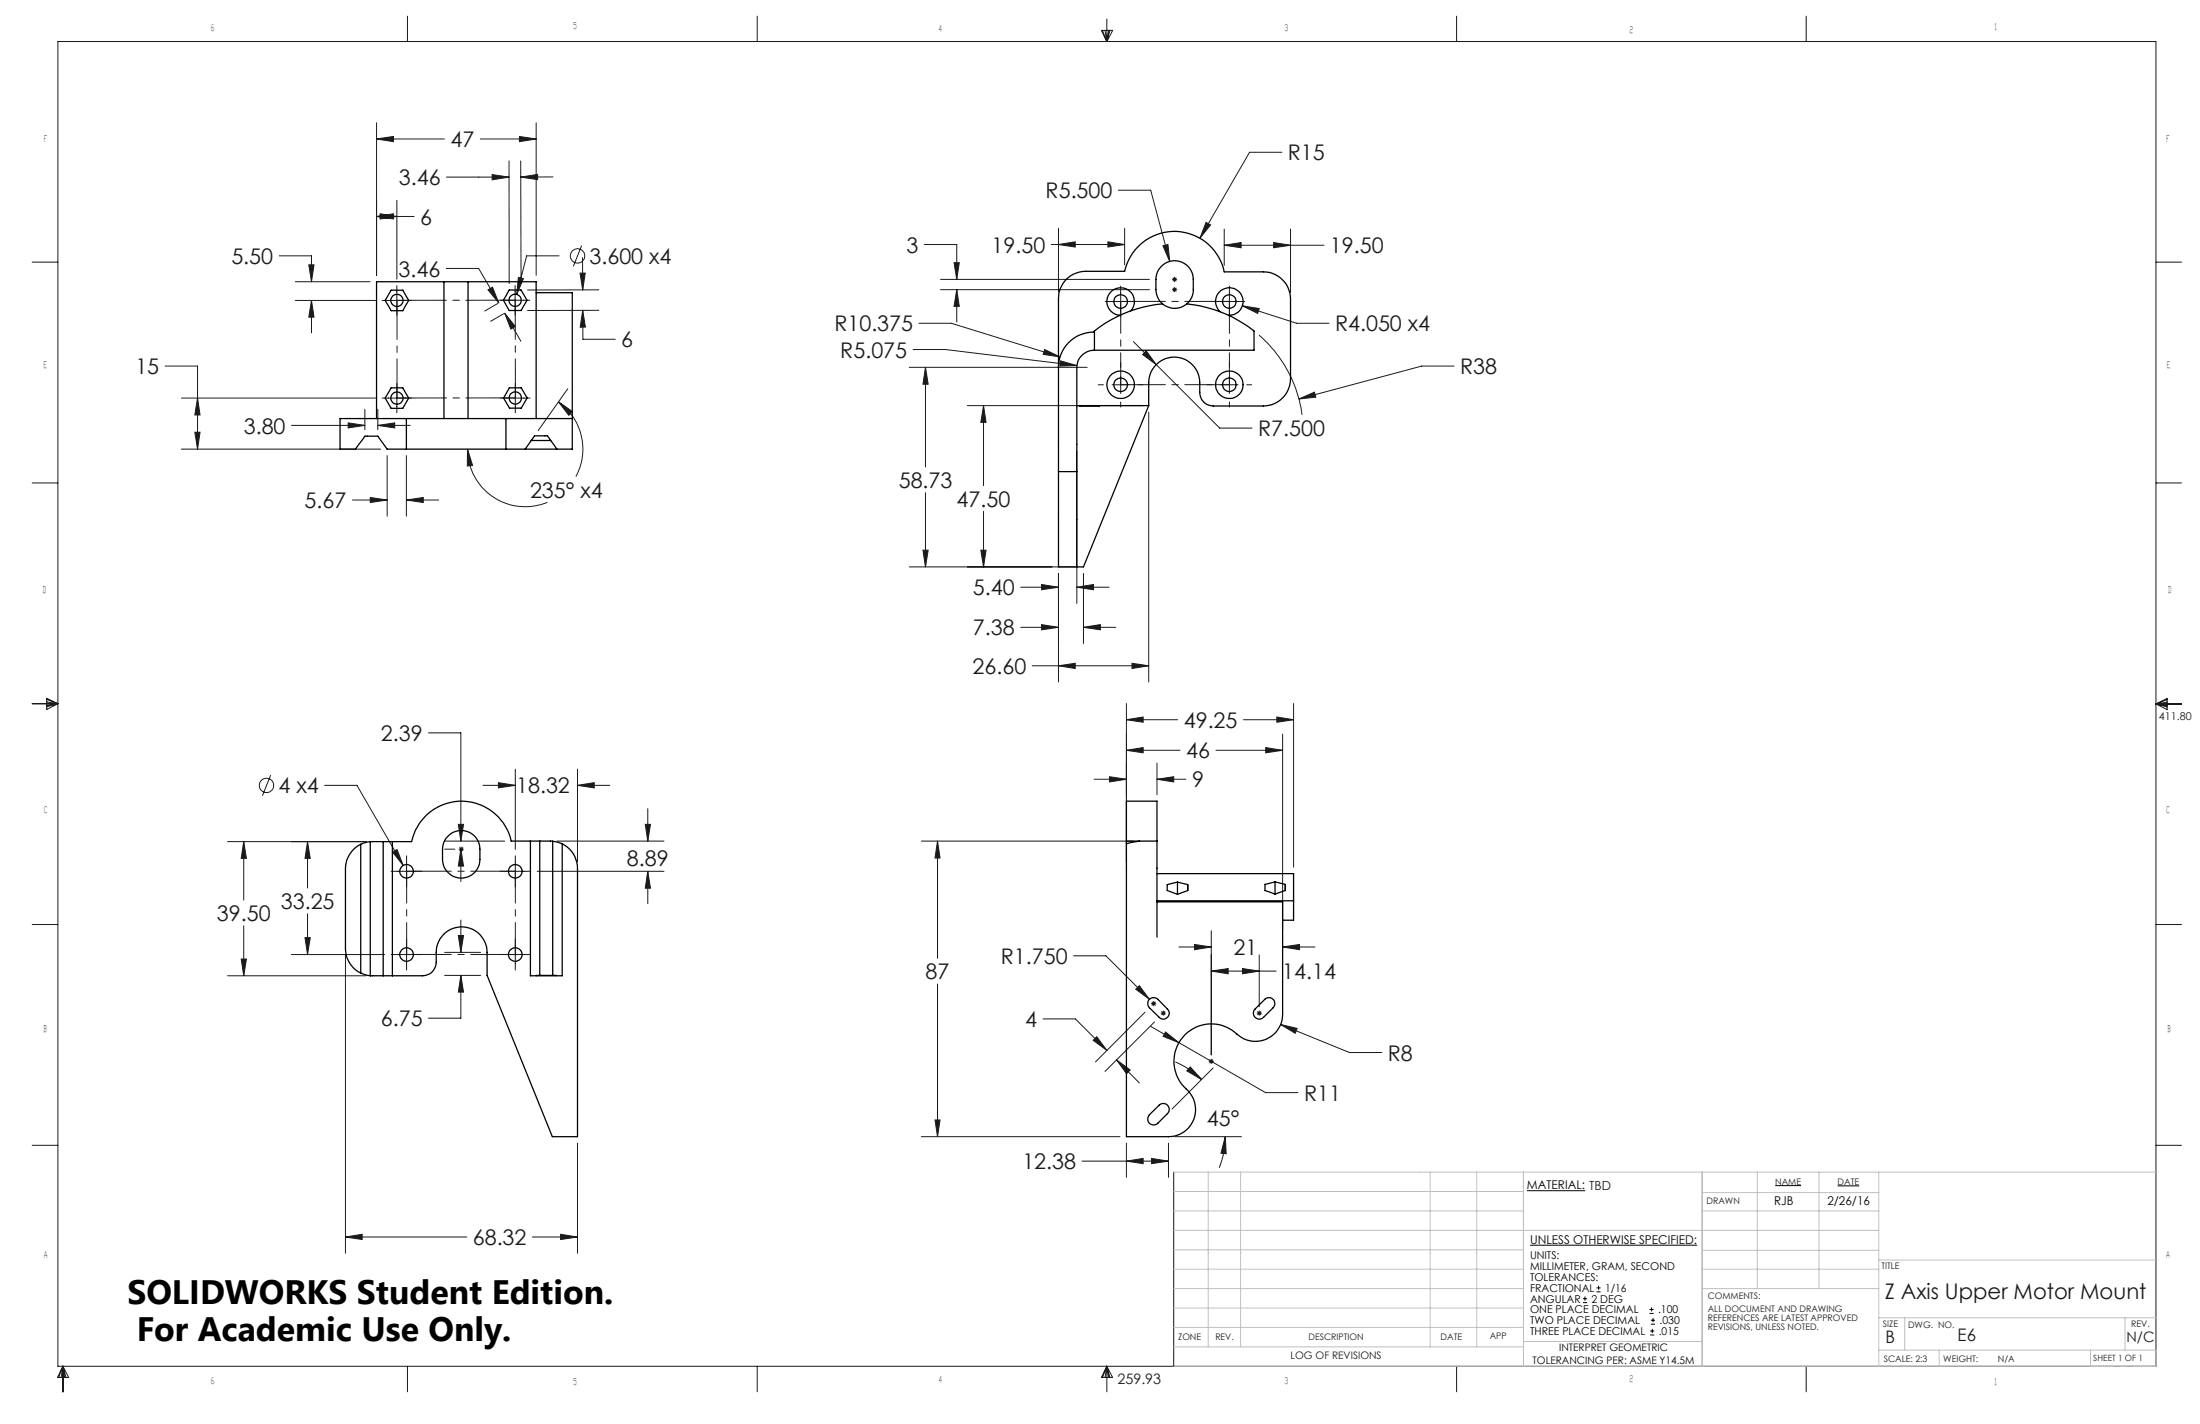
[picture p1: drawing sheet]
<svg xmlns="http://www.w3.org/2000/svg" width="432mm" height="279mm" viewBox="0 0 432 279" stroke-linecap="round" stroke-linejoin="round" font-family="sans-serif">
<g fill="none" stroke="#191924" stroke-width=".2">
<path d="M11.4 8.1h411.8v260h-411.8zM80 3.2v4.9M148.6 3.2v4.9M216.4 6l.8 2.1M216.9 6l.3 2.1M217.2 3.7v4.4M217.6 6l-.4 2.1M217.8 6l-.6 2.1M218.4 6l-1.2 2.1M218.4 6h-2.2l1 2.1M285.9 3.2v4.9M354.5 3.2v4.9"/>
<path d="M73.9 27.3l3.3-.5v1zM73.9 24.1v29.9M73.9 27.3h13.3M77.9 39.3v15.5M87.6 34.7h12.3M94.3 27.3h10.9M96.6 34.3l3.3 .4-3.3 .6zM99.9 31.6v24M102 26.8l3.2 .5-3.2 .5zM102.2 34.7l3.3-.5v1zM102.2 31.6l.1 24M105.2 24.1v29.9"/>
<path d="M108.5 34.7h-6.3M219.5 37.3h6.3l3.8 14M251.6 29.9h-6.3l-9.8 16.8M6.3 51.4h5.1M54.8 50.2h6.3v5.1M58 58.9h15.7M58 55.3h14.6M60.6 52h1l-.5 3.3zM61.1 58.9l.5 3.3h-1zM61.1 58.9v6.4M73.9 42.5l3.3-.6v1.1zM73.9 42.5h7.4"/>
<path d="M74.6 41.9l3.3 .6-3.3 .5zM75 58.9h5.8M77.9 56.1v5.7M87.6 52.7h6.3l4 6.7M95.8 56.9l.9-.6 1.2 3.1zM97.7 59.5l-2.6 1.5M98.2 58.9h5.8M101.1 56v5.8M101.7 54.4l1 .3-1.3 3zM109.7 50.2h-6.3l-2 7.5M113.8 53.6h1.1l-.5 3.3zM114.2 48.2l-1.7 4"/>
<path d="M114.3 50.6l.1 6.3M117.5 56.9h-14M181.4 48h6.4v6.8M184.6 54.8h41M184.6 56.8h41M187.3 51.5h1l-.5 3.3zM187.8 56.8l.5 3.3h-1zM187.8 56.8v6.4M206.3 48h14.4M207.8 48l3.2-.6v1.1zM207.8 44.8v12.5M216.9 59.2h6.1"/>
<path d="M217.5 47.4l3.2 .6-3.2 .5zM220 56.1v6.1M220.7 44.8v7.2M228.2 48.2l1-.2 .4 3.3zM230 54.8h1M230 56.8h1M230.2 54.5l.7 .7M230.2 56.5l.7 .7M230.5 54.3v1M230.5 56.3v1M230.9 54.5l-.7 .7M230.9 56.5l-.7 .7"/>
<path d="M236.7 43.6l.9 .5-2.1 2.6zM238.3 59.2h6M240.3 48.1l3.3-.5v1zM240.3 44.9v7.2M240.3 48.1h19.6M241.3 56.1v6.1M250 47.6l3.3 .5-3.3 .5zM253.3 44.9v12.5M423.2 51.4h5M32.4 71.8h6.4v16.3M35.6 78.1h38.1M38.8 78.1l.5 3.3h-1.1z"/>
<path d="M75 78.1h5.8M77.9 75.2v5.8M98.2 78.1h5.8M98.8 61.6l-2.5 1.4M99.1 61.5l2 2.6-.8 .5zM99.1 61.5l3.1 5.5M101.1 75.2v5.8M109.6 78.8l2.8 2-.7 .7zM109.6 78.8a11.4 11.4 0 0 1 3.4 14.7M111.4 76.3l-5.8 8.2M114.4 60.9l.5 3.3h-1zM114.4 60.9v5.7h6.4"/>
<path d="M117.5 60.9h-14M178.5 72.1h34.9M179.2 68.6h6.4l25.7 3.1M180.4 63.4h6.3l21.3 6.6M181.6 72.1l.6 3.3h-1zM181.6 72.1v19.5M189.9 79.6h34.3M193 79.6l.5 3.3h-1zM193 79.6v15.7M205 68.6l3 1.4-3.2-.5zM208.1 70.8l3.2 .9-3.3 .1zM215.5 75.5h1.1"/>
<path d="M218.3 75.5h3.4M220 71.1v1M220 73.8v3.4M220 78.9v1M222.5 67l4.4 4.5M223.3 75.5h1M225 68.8l1.9 2.7-2.6-1.9zM226.9 71.5l12.5 12.5h6.3M236.9 75.5h1M239.6 75.5h3.4M241.3 71.1v1M241.3 73.8v3.4"/>
<path d="M241.3 78.9v1M243.8 60l3.4 .5-.4 1zM243.8 60l10.7 3.4h6.3M244.7 75.5h1M247.1 65.8a25.2 25.2 0 0 1 8.5 15.6M255 78.3l3-1.4 .3 1zM285.4 71.8h-6.4l-24 6.5M6.3 94.8h5.1M35.6 88.1h39.1M38.2 84.8h1.1l-.5 3.3zM57.2 83.5h14.4M68.3 83l3.3 .5-3.3 .5z"/>
<path d="M69.2 98.1h6.8M71.6 80.3v4M72.7 97.6l3.3 .5-3.3 .5zM74.2 83.5l3.3-.5v1zM74.2 80.3v4M74.2 83.5h6.3M76 89.4v11.9M79.8 98.1l3.3-.5v1zM79.8 89.4v11.9M79.8 98.1h6.3M91.8 88.1l.9 3.2-1 .1zM91.8 88.1a11.3 11.3 0 0 0 15.6 10.5"/>
<path d="M181.6 96.7v14.5M211.3 88.5v29.9M225.5 80.9v52.9M423.2 94.8h5M178.5 111.2h32.9M181.2 108h1l-.6 3.2zM192.5 108h1l-.5 3.2zM193 100.3v10.9M200.3 115.2h7.5M204.4 114.7l3.4 .5-3.4 .5zM207.8 112.5v21.3M211.3 115.2l3.3-.5v1z"/>
<path d="M211.3 115.2h6.4M212.7 112.5v13.8M6.3 138.1h5.1M9.2 137l2.2 1.1-2.2 1.1zM9.2 137.2l2.2 .9M9.2 137.7l2.2 .4M11.4 138.1l-2.2 .6M11.4 138.1l-2.2 .3M200.3 123.1h7.5M202.6 130.6h22.9M204.4 122.6l3.4 .5-3.4 .5zM207.8 130.6l3.2-.5v1.1z"/>
<path d="M212.7 123.1l3.3-.5v1zM212.7 123.1h6.3M221.1 138v31.1M222.2 130.1l3.3 .5-3.3 .6zM253.9 138v32.1M423.2 138.1h4.9M423.2 138.1l2.1-1v2.1zM423.2 138.1l2.1 .6M423.2 138.1l2.1 .4M425.3 137.3l-2.1 .8M425.3 137.8l-2.1 .3M53.1 152.1l-1.6 4"/>
<path d="M63.7 154.1h6.4l9 15.7M84.1 143.8h6.4v21.2M94.8 154.1h6.3M97.8 153.6l3.3 .5-3.3 .5zM101.1 150.9v15.8M113.3 154.1l3.3-.5v1zM113.3 154.1h6.4M113.3 150.9v18.2M127.1 158.7v6.3M214.7 152.9h6.4M217.8 152.4l3.3 .5-3.3 .5zM221.1 147.2l3.3-.5v1z"/>
<path d="M221.1 141.2l3.3-.5v1zM221.1 147.2h10.5M221.1 141.2h10M227.1 152.9l3.3-.5v1zM227.1 149.7v6.2M227.1 152.9h5.7M238.7 147.2h13M244.1 141.2h9.8M248.4 146.7l3.3 .5-3.3 .5zM250.6 140.7l3.3 .5-3.3 .5zM251.7 144v38.6M44.7 165.1h27.2"/>
<path d="M47.8 165.1l.6 3.3h-1.1zM47.8 165.1v11.5M60.4 165.1l.5 3.3h-1zM60.4 165.1v9.1M60.4 179.3v8M76.8 171h6M77 167.2l.9-.5 1.2 3.1zM79.8 167.9v6.1M87.3 166.6h2M87.3 165h11.8M90 161.7h1l-.5 3.3zM90 166.6h1"/>
<path d="M90.2 166.3l.7 .7M90.5 166.6l.5 3.3h-1zM90.5 166.6v6.4M90.5 166.1v1M90.9 166.3l-.7 .7M98.1 171h6.1M101.1 167.9v6.1M105.4 171h24.9M109.3 165h21M126.6 161.7h1.1l-.6 3.3zM127.1 171l.6 3.3h-1.1zM127.1 171v6.3"/>
<path d="M180.8 165h41.6M184 165l.5 3.3h-1zM184 165v23M6.3 181.4h5.1M44.7 191.5h27.2M47.3 188.2h1.1l-.6 3.3zM47.8 181.6v9.9M57.2 187.3h18.3M59.9 184h1l-.5 3.3zM67.8 187.4v58.5M76.8 187.3h6M79.8 184.3v6"/>
<path d="M87.3 186.9h7M87.3 191.4h7M90 183.6h1l-.5 3.3zM90.5 191.4l.5 3.3h-1zM90.5 180.5v6.4M90.5 191.4v8.4h-6.4M98.1 187.3h6.1M101.1 184.3v6M184 193.1v29.9M204.7 199.9h6.4l6.1 6.2M210.7 187.5h6.4l8.5 8.6M222.9 194.1l.7-.7 2 2.7z"/>
<path d="M224.7 198.6l-9.7 9.8M225.9 196.9h1M226.1 196.6l.7 .7M226.4 196.4v1M226.8 196.6l-.7 .7M227.8 198.8h1M228 198.4l.7 .7M228.3 198.3v1M228.7 198.4l-.7 .7M231.4 185.8h6.3M234.5 185.3l3.2 .5-3.2 .5zM237.7 182.6v24.4"/>
<path d="M237.7 190.5h12.8M237.7 190.5l3.4-.5v1.1zM243.9 190l3.3 .5-3.3 .6zM246.7 198.8h1M246.8 198.4l.7 .7M247.2 198.3v1M247.2 187.4v10.1M247.5 198.4l-.7 .7M251.7 185.8l3.4-.5v1zM251.7 185.8h6.4M423.2 181.4h5M183.5 219.7h1l-.5 3.3z"/>
<path d="M214.6 204.1l.7-.7 1.9 2.7zM219.1 208l2.7 1.9-.7 .8zM219.1 208l4.5 4.5M225.9 201.4l22.5 13h6.3M226.6 200.5l-9.7 9.7M228.8 202.5l2.6 2.1-3.1-1.3zM230.7 208.4a17 17 0 0 1 5.1 3.4M233.6 209.3l2.2 2.5-2.9-1.7zM237.2 208.2h1M237.4 207.9l.7 .7M237.7 207.8v.9M238.1 209.5l-8.1 8.1"/>
<path d="M238.1 207.9l-.7 .7M251.4 201l3.2 .8-.4 .9zM251.4 201l13.5 5.5h6.3M6.3 224.7h5.1M113.3 224.3v21.6M180.8 223h39M212.4 227.8h16.9M221.1 227.8l3.3-.5v1zM221.1 224.3v6.7M226 227.3l3.3 .5-3.3 .5zM229.3 224.3v6.7M230.4 230v38.1"/>
<path d="M230.6 223h13.1M240.5 223l.2 3.4-1.1-.1zM240.5 223v.6a16 16 0 0 1-1.2 5.5M423.2 224.7h5M67.8 242.7l3.3-.5v1zM67.8 242.7h23.8M104.5 242.7h8.8M110 242.2l3.3 .5-3.3 .5zM12.3 268.1l1.2 2.2h-2.2zM12.3 268.1v5M12.3 268.1l.6 2.2M12.3 268.1l-.8 2.2"/>
<path d="M12.3 268.1l-.3 2.2M12.3 268.1l.4 2.2M80 268.1v5M148.6 268.1v5M217.2 268.1v5M217.2 268.1l1.2 2.2h-2.2zM217.2 268.1l.6 2.2M217.2 268.1l-.8 2.2M217.2 268.1l-.3 2.2M217.2 268.1l.4 2.2M285.9 268.1v5M354.5 268.1v5"/>
<circle cx="113.4" cy="50.2" r="1.41"/>
<circle cx="52.3" cy="154.1" r="1.41"/>
</g>
<g fill="none" stroke="#000" stroke-width=".2">
<path d="M299.7 233.6h11.4M348.4 232.6h5.1M360.7 232.7h4.2M300.3 244.3h32.8M310.7 255.6h.8M310.7 254.8h.8M311.1 254.4v.8M313.3 253.5h.8M313.3 252.7h.8M313.8 252.3v.8M323.7 257.7h.9M323.7 256.9h.9"/>
<path d="M324 259.8h.8M324 259h.8M324.2 256.5v.8M324.4 258.6v.8M323.9 261.9h.8M323.9 261.2h.8M324.3 260.7v.8"/>
</g>
<path d="M101.1 58.9l.1 19.2M77.9 78.1v-19.2" fill="none" stroke="#191924" stroke-width=".2" stroke-dasharray="15.2 1.3 1.3 1.3" stroke-dashoffset="7.6"/>
<path d="M77.9 58.9h23.2M101.2 78.1h-23.3" fill="none" stroke="#191924" stroke-width=".2" stroke-dasharray="15.2 1.3 1.3 1.3" stroke-dashoffset="5.5"/>
<path d="M220 59.1v16.4M241.3 75.5v-16.4M79.8 170.9v16.4M101.1 187.3v-16.4" fill="none" stroke="#191924" stroke-width=".2" stroke-dasharray="15.2 1.3 1.3 1.3" stroke-dashoffset="9"/>
<path d="M241.3 59.1h-21.3M220 75.5h21.3M101.1 170.9h-21.3M79.8 187.3h21.3" fill="none" stroke="#191924" stroke-width=".2" stroke-dasharray="15.2 1.3 1.3 1.3" stroke-dashoffset="6.5"/>
<path d="M410.3 268.1h12.9" fill="none" stroke="#c0c0c0" stroke-width=".2" stroke-dasharray="15.2 1.3 1.3 1.3" stroke-dashoffset="10.7"/>
<path d="M423.2 268.1v-3.2" fill="none" stroke="#c0c0c0" stroke-width=".2" stroke-dasharray="15.2 1.3 1.3 1.3"/>
<g fill="none" stroke="#c0c0c0" stroke-width=".2">
<path d="M230.4 230h192.8M230.4 237.6h68.6M230.4 233.8h68.6M237.1 230v34.3M243.5 230v34.3M280.7 230v34.3M289.8 230v34.3M299 230v38.1M334.1 230v38.1M334.1 234h34.7M334.1 237.6h34.7M344.9 230v22.8"/>
<path d="M357 230v22.8M368.8 230v38.1M230.4 252.8h68.6M230.4 241.4h138.4M230.4 249h68.6M230.4 256.6h68.6M230.4 245.2h68.6M334.1 252.8h34.7M334.1 245.3h34.7M334.1 249h34.7M368.8 258.6h54.4M368.8 247.2h54.4"/>
<path d="M373.8 258.6v6.3M417.1 258.6v6.3M230.4 260.5h68.6M230.4 268.1h192.8M230.4 264.3h68.6M299 263.2h35.1M368.8 264.9h54.4M380.6 264.9v3.2M410.3 264.9v3.2"/>
</g>
<g fill="#191924">
<path d="M90.5 166.6l.5 3.3h-1zM90 161.7h1l-.5 3.3zM234.5 185.3l3.2 .5-3.2 .5zM251.7 185.8l3.4-.5v1zM243.9 190l3.3 .5-3.3 .6zM237.7 190.5l3.4-.5v1.1z"/>
<path d="M101.7 54.4l-.3 3.3 1.3-3zM102.2 34.7l3.3-.5v1zM96.6 34.3l3.3 .4-3.3 .6zM113.8 53.6h1.1l-.5 3.3zM114.4 60.9l.5 3.3h-1zM102 26.8l3.2 .5-3.2 .5zM73.9 27.3l3.3-.5v1zM61.1 58.9l.5 3.3h-1zM60.6 52h1l-.5 3.3zM74.6 41.9l3.3 .6-3.3 .5zM73.9 42.5l3.3-.6v1.1zM38.8 78.1l.5 3.3h-1.1zM38.2 84.8h1.1l-.5 3.3zM109.6 78.8l2.8 2-.7 .7zM91.8 88.1l.9 3.2-1 .1zM79.8 98.1l3.3-.5v1zM72.7 97.6l3.3 .5-3.3 .5zM74.2 83.5l3.3-.5v1zM68.3 83l3.3 .5-3.3 .5zM95.8 56.9l.9-.6 1.2 3.1zM99.1 61.5l2 2.6-.8 .5zM204.4 114.7l3.4 .5-3.4 .5zM211.3 115.2l3.3-.5v1zM236.7 43.6l-1.2 3.1 2.1-2.6zM240.3 48.1l3.3-.5v1zM250 47.6l3.3 .5-3.3 .5zM217.5 47.4l3.2 .6-3.2 .5zM207.8 48l3.2-.6v1.1zM228.2 48.2l1.4 3.1-.4-3.3zM187.8 56.8l.5 3.3h-1zM187.3 51.5h1l-.5 3.3zM192.5 108h1l-.5 3.2zM193 79.6l.5 3.3h-1zM243.8 60l3 1.5 .4-1zM255 78.3l3.3-.4-.3-1zM205 68.6l-.2 .9 3.2 .5zM208.1 70.8l-.1 1 3.3-.1zM181.6 72.1l.6 3.3h-1zM181.2 108h1l-.6 3.2zM204.4 122.6l3.4 .5-3.4 .5zM212.7 123.1l3.3-.5v1zM207.8 130.6l3.2-.5v1.1zM222.2 130.1l3.3 .5-3.3 .6zM225 68.8l-.7 .8 2.6 1.9zM77 167.2l2.1 2.6-1.2-3.1zM90 183.6h1l-.5 3.3zM90.5 191.4l.5 3.3h-1zM67.8 242.7l3.3-.5v1zM110 242.2l3.3 .5-3.3 .5zM47.8 165.1l.6 3.3h-1.1zM47.3 188.2h1.1l-.6 3.3zM97.8 153.6l3.3 .5-3.3 .5zM113.3 154.1l3.3-.5v1zM126.6 161.7h1.1l-.6 3.3zM127.1 171l.6 3.3h-1.1zM59.9 184h1l-.5 3.3zM60.4 165.1l.5 3.3h-1zM228.8 202.5l-.5 .8 3.1 1.3zM251.4 201l2.8 1.7 .4-.9zM184 165l.5 3.3h-1zM183.5 219.7h1l-.5 3.3zM223.6 193.4l-.7 .7 2.7 2zM219.1 208l2.7 1.9-.7 .8zM214.6 204.1l.7-.7 1.9 2.7zM240.5 223l.2 3.4-1.1-.1zM233.6 209.3l2.2 2.5-2.9-1.7zM221.1 227.8l3.3-.5v1zM226 227.3l3.3 .5-3.3 .5zM248.4 146.7l3.3 .5-3.3 .5zM221.1 147.2l3.3-.5v1zM250.6 140.7l3.3 .5-3.3 .5zM221.1 141.2l3.3-.5v1zM227.1 152.9l3.3-.5v1zM217.8 152.4l3.3 .5-3.3 .5z"/>
</g>
<g fill="none" stroke="#000" stroke-width=".25">
<path d="M76.8 56.9h2.3l1.1 2-1.1 2.1h-2.3l-1.2-2.1zM87.1 55.3h4.8M87.1 55.3h-13.2v26.8M87.1 55.3v26.8M91.9 55.3h13.3v26.8M91.9 55.3v26.8M99.9 56.9h2.4l1.1 2-1.1 2h-2.4l-1.1-2zM105.2 57.4h7.1v30.7h-3M228.2 59.6a25.1 25.1 0 0 0-13.4 5.3v3.8M228.2 59.6a3.6 3.6 0 0 0 4.7 0M228.2 59.6a3.8 3.8 0 0 1-1.3-2.8 7.2 7.2 0 0 1 .3-3.4 3.7 3.7 0 0 1 4.1-2.2 3.7 3.7 0 0 1 2.9 3.6v2a3.4 3.4 0 0 1-1.3 2.8M232.9 59.6a25.5 25.5 0 0 1 13.2 5.3v3.8h-31.4a3.4 3.4 0 0 0-3.4 3.4v20.4"/>
<path d="M76.8 76.1h2.3l1.1 2-1.1 2h-2.3l-1.2-2zM100 76.1h2.3l1.2 2-1.2 2h-2.3l-.6-1-.6-1zM211.3 79.6h14.2M211.9 79.6h3.9M214.8 65.2a6.9 6.9 0 0 0-7 6.9M221.9 61a2.7 2.7 0 0 0-.6-4.2 2.7 2.7 0 0 0-3.9 1.6 2.7 2.7 0 0 0 2.4 3.4M225.5 79.6v-4.5a5 5 0 0 1 5-5 5 5 0 0 1 5 5 5.7 5.7 0 0 0 .3 3.1l.8 1 1.1 .4 10.3 .1a5.4 5.4 0 0 0 5.3-5.4v-15.6a5.4 5.4 0 0 0-5.3-5.4h-7.7a10 10 0 0 0-9.8-7.9 10 10 0 0 0-9.8 7.8h-7.6a5.3 5.3 0 0 0-5.3 5.4v33.9M225.5 79.6l-12.8 31.6h-4.9v-18.7M239.5 61.2a2.71 2.71 0 0 1 .3-4.4 2.71 2.71 0 0 1 4.1 1.7 2.71 2.71 0 0 1-2.8 3.3M79.8 88.1h19.5M79.8 82.1h19.5M79.8 82.1h-13.1v6h3.1l1.8-2.5h2.6l1.8 2.5h3.8"/>
<path d="M79.8 82.1v6M99.3 82.1h13M99.3 82.1v6M99.3 88.1h10M103.1 88.1l1.8-2.6h2.6l1.8 2.6M104.2 86.4h3.9M207.8 92.5h3.5M211.3 92.5v18.7M70.8 165.7a5.4 5.4 0 0 0-3 4.8v15.6a5.4 5.4 0 0 0 3 4.8M70.8 165.7v25.2M72.7 165.1l-1.9 .6M72.7 165.1v26.4"/>
<path d="M75.2 165.1v26.4M77 165.1v26.4M87.9 164a3.6 3.6 0 0 1 4-.8 3.6 3.6 0 0 1 2.3 3.4 7.2 7.2 0 0 1-.3 3.4 3.7 3.7 0 0 1-4.1 2.2 3.7 3.7 0 0 1-2.9-3.6 7.2 7.2 0 0 1 .2-3.4zM104.1 165v26.5h6.2v-25.9M105.9 165v26.4M108.5 165.1l-8.2-.1a10 10 0 0 0-9.8-7.8 10 10 0 0 0-9.7 7.9h-8.1M108.5 165.1l1.8 .5M108.5 165.1v26.3M110.3 165.6a5.4 5.4 0 0 1 3 4.8v52.6h-4.9l-12.8-31.6v-4.5a5 5 0 0 0-5-5 5 5 0 0 0-5 5 5 5 0 0 1-.3 3.1 2.51 2.51 0 0 1-2.4 1.5h-10.2M221.1 165.6v57.4h8.2a5.4 5.4 0 0 0 5.1-3.7 5.4 5.4 0 0 0-2-6 7.4 7.4 0 0 1 .4-10.5 7.4 7.4 0 0 1 10.4 .4 5.3 5.3 0 0 0 5.6 .6 5.3 5.3 0 0 0 2.9-4.8v-22h-24.6M221.1 165v-7.8h6v7.8M221.1 165h6"/>
<path d="M221.1 165v.6M223.7 165l-2.6 .6M227.1 165v18.9M227.1 171.4h26.8v5.3M227.1 176.7h26.8M231.1 173.1l-2 .5v1.1l2 .8 2-.8M231.1 173.1l2 .5M231.1 173.1v2.3M233.1 173.6v1.1M250.3 173l-2 .5v1.2l2 .7M250.3 173l2 .5M250.3 173v2.4"/>
<path d="M252.3 174.7l-2 .7M252.3 173.5v1.2M253.9 176.7v3.9h-2.2M70.8 190.9l1.9 .6M105.3 191.5h3.8M225.5 196.2a1.21 1.21 0 0 1 1.8-.1l1.8 1.9a1.15 1.15 0 0 1 0 1.6 1.15 1.15 0 0 1-1.6 0l-2.1-2.1-.1-.8zM246.3 198l1.9-1.9a1.16 1.16 0 0 1 1.7 0 1.16 1.16 0 0 1 0 1.6l-1.9 1.9a1.16 1.16 0 0 1-1.6 0 1.16 1.16 0 0 1-.1-1.6zM225.6 218.7l1.9-1.8a1.16 1.16 0 0 1 1.7 0 1.16 1.16 0 0 1-.1 1.6l-1.8 1.9a1.17 1.17 0 0 1-1.7 0 1.17 1.17 0 0 1 0-1.7z"/>
<circle cx="77.9" cy="59" r="1.2"/>
<circle cx="101.1" cy="58.9" r="1.21"/>
<circle cx="220" cy="59.2" r="1.33"/>
<circle cx="241.3" cy="59.2" r="1.33"/>
<circle cx="77.9" cy="78.1" r="1.2"/>
<circle cx="101.1" cy="78.1" r="1.2"/>
<circle cx="220" cy="75.5" r="2.68"/>
<circle cx="220" cy="75.5" r="1.33"/>
<circle cx="241.3" cy="75.5" r="1.33"/>
<circle cx="241.3" cy="75.5" r="2.7"/>
<circle cx="79.8" cy="171" r="1.33"/>
<circle cx="101.2" cy="171" r="1.33"/>
<circle cx="79.8" cy="187.3" r="1.33"/>
<circle cx="101.2" cy="187.3" r="1.33"/>
</g>
<g font-size="6.6">
<text x="25" y="255.9">SOLIDWORKS Student Edition.</text>
<text x="26.8" y="263.2">For Academic Use Only.</text>
</g>
<g font-size="4.2" fill="#191924">
<text x="88.4" y="28.9">47</text>
<text x="252.8" y="31.5">R15</text>
<text x="78.3" y="36.3">3.46</text>
<text x="205.2" y="38.9">R5.500</text>
<text x="82.5" y="44">6</text>
<text x="45.4" y="51.8">5.50</text>
<text x="115.7" y="51.8">3.600 x4</text>
<text x="177.9" y="49.6">3</text>
<text x="194.6" y="49.6">19.50</text>
<text x="261" y="49.7">19.50</text>
<text x="78.2" y="54.3">3.46</text>
<text x="163.8" y="65">R10.375</text>
<text x="262" y="65">R4.050 x4</text>
<text x="121.9" y="68.2">6</text>
<text x="164.9" y="70.2">R5.075</text>
<text x="26.6" y="73.4">15</text>
<text x="286.6" y="73.4">R38</text>
<text x="47.8" y="85.1">3.80</text>
<text x="246.9" y="85.6">R7.500</text>
<text x="176.4" y="95.7">58.73</text>
<text x="59.8" y="99.7">5.67</text>
<text x="104" y="97.6">235° x4</text>
<text x="187.8" y="99.4">47.50</text>
<text x="191" y="116.8">5.40</text>
<text x="191" y="124.7">7.38</text>
<text x="190.9" y="132.2">26.60</text>
<text x="232.3" y="142.8">49.25</text>
<text x="74.7" y="145.4">2.39</text>
<text x="232.8" y="148.8">46</text>
<text x="54.7" y="155.6">4 x4</text>
<text x="101.3" y="155.7">18.32</text>
<text x="234" y="154.5">9</text>
<text x="123.1" y="170">8.89</text>
<text x="55.1" y="178.3">33.25</text>
<text x="42.6" y="180.7">39.50</text>
<text x="196.4" y="189.1">R1.750</text>
<text x="242.1" y="187.4">21</text>
<text x="181.7" y="192.1">87</text>
<text x="251.7" y="192.1">14.14</text>
<text x="74.7" y="201.4">6.75</text>
<text x="201.2" y="201.5">4</text>
<text x="272.4" y="208.1">R8</text>
<text x="255.9" y="216">R11</text>
<text x="236.9" y="220.9">45°</text>
<text x="200.7" y="229.4">12.38</text>
<text x="92.8" y="244.3">68.32</text>
<text x="369.9" y="254.9">Z Axis Upper Motor Mount</text>
</g>
<g font-size="3.4" fill="#191924">
<text x="370" y="263.6">B</text>
<text x="384.2" y="263.2">E6</text>
</g>
<g font-size="2.8" fill="#191924">
<text x="417.4" y="263.3">N/C</text>
<text x="219.3" y="271.5">259.93</text>
</g>
<g font-size="2.4">
<text x="299.7" y="233.4">MATERIAL: TBD</text>
<text x="348.2" y="236.4">RJB</text>
<text x="358.7" y="236.4">2/26/16</text>
<text x="300.3" y="244.1">UNLESS OTHERWISE SPECIFIED:</text>
</g>
<text font-size="2.1" fill="#191924" x="423.7" y="141.3">411.80</text>
<g font-size="2.1">
<text x="300.3" y="247.1">UNITS:</text>
<text x="300.3" y="249.2">MILLIMETER, GRAM, SECOND</text>
<text x="300.3" y="251.3">TOLERANCES:</text>
<text x="300.3" y="257.7">ONE PLACE DECIMAL</text>
<text x="300.3" y="253.5">FRACTIONAL</text>
<text x="300.3" y="255.6">ANGULAR</text>
<text x="312.4" y="255.6">2 DEG</text>
<text x="315" y="253.5">1/16</text>
<text x="325.4" y="257.7">.100</text>
<text x="300.3" y="259.8">TWO PLACE DECIMAL</text>
<text x="300.3" y="261.9">THREE PLACE DECIMAL</text>
<text x="325.6" y="261.9">.015</text>
<text x="325.7" y="259.8">.030</text>
</g>
<text font-size="2" fill="#191924" x="253.3" y="266.7">LOG OF REVISIONS</text>
<g font-size="2">
<text x="300.8" y="267.6">TOLERANCING PER: ASME Y14.5M</text>
<text x="306" y="265.1">INTERPRET GEOMETRIC</text>
</g>
<g font-size="1.8" fill="#191924">
<text x="112.6" y="5.8">5</text>
<text x="391.6" y="5.8">1</text>
<text x="41.5" y="6">6</text>
<text x="184.4" y="6.2">4</text>
<text x="252.3" y="6.1">3</text>
<text x="320" y="6.4">2</text>
<text x="8.8" y="27.8">F</text>
<text x="425.3" y="27.8">F</text>
<text x="8.7" y="72.2">E</text>
<text x="425.4" y="72.2">E</text>
<text x="8.5" y="116.3">D</text>
<text x="425.6" y="116.3">D</text>
<text x="8.8" y="159.5">C</text>
<text x="425.3" y="159.5">C</text>
<text x="8.6" y="202.4">B</text>
<text x="425.5" y="202.4">B</text>
<text x="348.4" y="232.4">NAME</text>
<text x="360.7" y="232.5">DATE</text>
<text x="334.9" y="236.2">DRAWN</text>
<text x="8.8" y="246.9">A</text>
<text x="369.3" y="248.9">TITLE</text>
<text x="425.3" y="246.9">A</text>
<text x="335.2" y="257.4">ALL DOCUMENT AND DRAWING</text>
<text x="335.2" y="254.9">COMMENTS:</text>
<text x="231.2" y="263">ZONE</text>
<text x="238.5" y="262.9">REV.</text>
<text x="256.9" y="262.9">DESCRIPTION</text>
<text x="282.8" y="262.9">DATE</text>
<text x="292.4" y="262.7">APP</text>
<text x="335.2" y="259.2">REFERENCES ARE LATEST APPROVED</text>
<text x="335.2" y="260.9">REVISIONS, UNLESS NOTED.</text>
<text x="369.6" y="260.4">SIZE</text>
<text x="374.5" y="260.5">DWG. NO.</text>
<text x="418.3" y="260.4">REV.</text>
<text x="369.7" y="267.1">SCALE: 2:3</text>
<text x="381.4" y="267.1">WEIGHT:</text>
<text x="392.1" y="267.1">N/A</text>
<text x="41.5" y="271.5">6</text>
<text x="112.6" y="271.7">5</text>
<text x="184.4" y="271.3">4</text>
<text x="252.3" y="271.5">3</text>
<text x="320" y="271.2">2</text>
<text x="391.6" y="271.7">1</text>
</g>
<text font-size="1.7" fill="#191924" x="410.9" y="267">SHEET 1 OF 1</text>
</svg>
